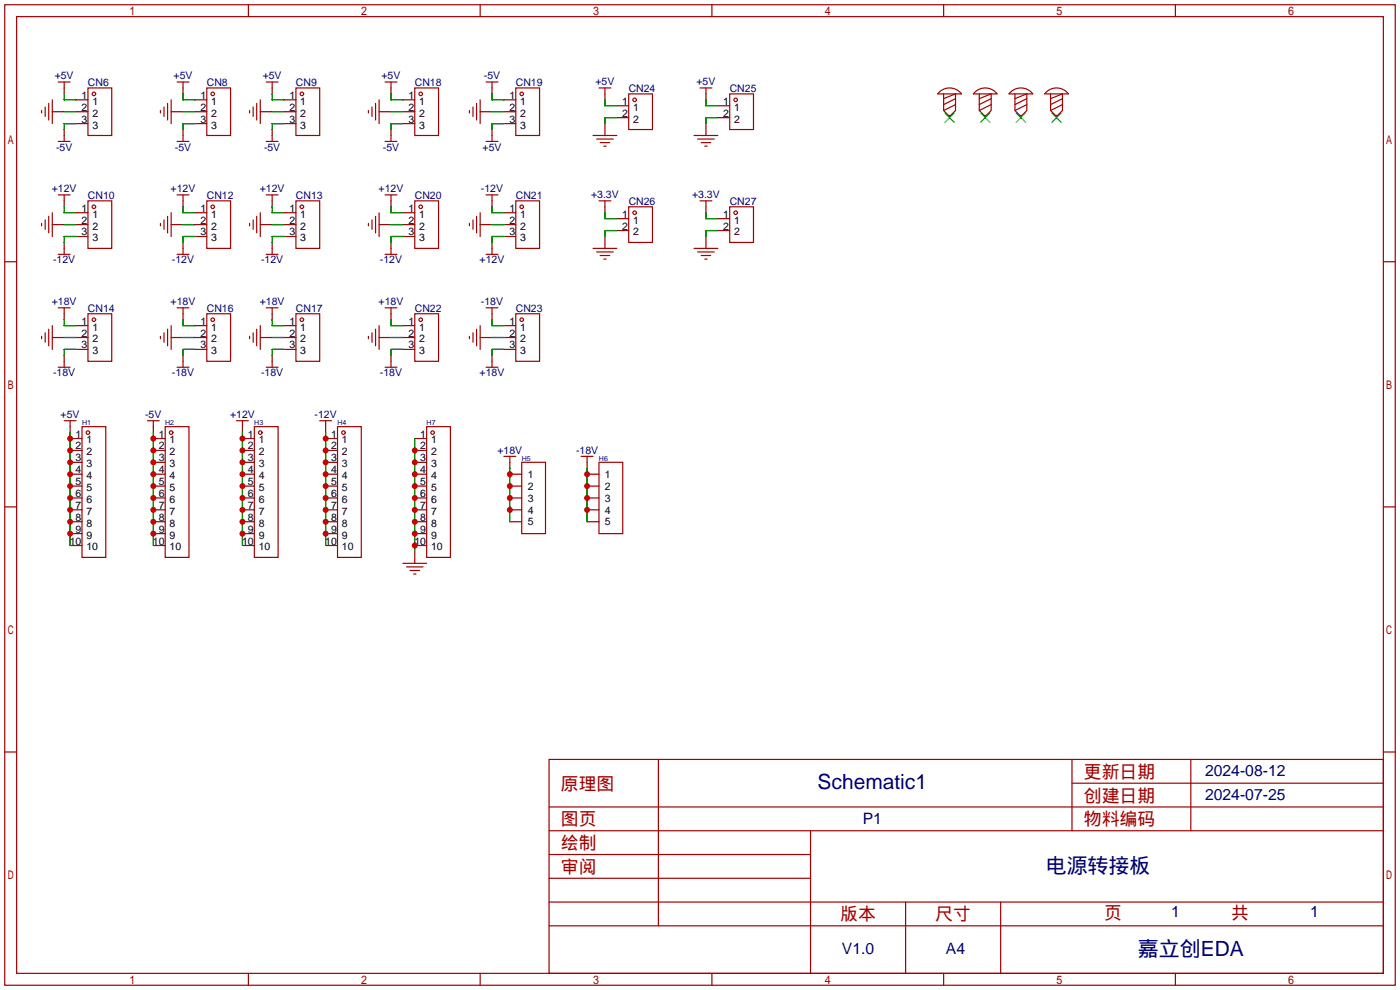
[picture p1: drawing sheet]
<svg xmlns="http://www.w3.org/2000/svg" width="299mm" height="212mm" viewBox="0 0 299 212" stroke-linecap="round" stroke-linejoin="round" font-family="sans-serif">
<g fill="none" stroke="#a10000" stroke-width=".25">
<path d="M1 1h297.2v209.6h-297.2zM3.6 3.6h292.1v204.4h-292.1zM12.4 17.5h2.6M13.7 17.5v1.3M18.8 18.8h5.1v10.2h-5.1zM37.8 17.5h2.6M39.1 17.5v1.3M44.2 18.8h5.1v10.2h-5.1zM53.1 1v2.6M56.9 17.5h2.5M58.2 17.5v1.3M63.2 18.8h5.1v10.2h-5.1z"/>
<path d="M82.3 17.5h2.5M83.6 17.5v1.3M88.6 18.8h5.1v10.2h-5.1zM102.6 1v2.6M103.9 17.5h2.5M105.2 17.5v1.3M110.2 18.8h5.1v10.2h-5.1zM128 18.8h2.6M129.3 18.8v1.3M149.6 18.8h2.5M150.9 18.8v1.3M152.1 1v2.6"/>
<path d="M200.8 19.6a3.2 3.2 0 0 1 4.7 .5h-5.1zM201.7 1v2.6M208.5 19.6a3.2 3.2 0 0 1 4.6 .5h-5.1zM216.1 19.6a3.2 3.2 0 0 1 4.6 .5h-5.1zM223.7 19.6a3.2 3.2 0 0 1 4.6 .5h-5zM251.2 1v2.6M8.9 23.6v.5M9.7 22.9v2M10.4 22.1v3.6M11.2 21.3v5.1M12.4 30.2h2.6M13.7 29v1.2"/>
<path d="M34.3 23.6v.5M35.1 22.9v2M35.8 22.1v3.6M36.6 21.3v5.1M37.8 30.2h2.6M39.1 29v1.2M53.3 23.6v.5M54.1 22.9v2M54.9 22.1v3.6M55.6 21.3v5.1M56.9 30.2h2.5M58.2 29v1.2"/>
<path d="M78.7 23.6v.5M79.5 22.9v2M80.3 22.1v3.6M81 21.3v5.1M82.3 30.2h2.5M83.6 29v1.2M100.3 23.6v.5M101.1 22.9v2M101.9 22.1v3.6M102.6 21.3v5.1M103.9 30.2h2.5M105.2 29v1.2"/>
<path d="M126.7 29h5.1M127.5 29.7h3.6M128.3 30.5h2M129 31.2h.5M134.4 20.1h5v7.6h-5zM148.3 29h5.1M149.1 29.7h3.6M149.9 30.5h2M150.6 31.2h.5M156 20.1h5v7.6h-5zM201.7 20.1v3.5l1.2 1.3 1.3-1.3v-3.5l-2.5 1M204.2 21.1l-2.5 1.3"/>
<path d="M204.2 22.4l-2.5 1.2M209.3 20.1v3.5l1.3 1.3 1.2-1.3v-3.5l-2.5 1M211.8 21.1l-2.5 1.3M211.8 22.4l-2.5 1.2M216.9 20.1v3.5l1.3 1.3 1.3-1.3v-3.5l-2.6 1M219.5 21.1l-2.6 1.3M219.5 22.4l-2.6 1.2M224.5 20.1v3.5l1.3 1.3 1.3-1.3v-3.5l-2.6 1M227.1 21.1l-2.6 1.3M227.1 22.4l-2.6 1.2M1 55.9h2.6M8.9 47.8v.5"/>
<path d="M9.7 47v2M10.4 46.2v3.6M11.2 45.5v5M12.4 41.7h2.6M12.4 54.4h2.6M13.7 41.7v1.2M13.7 53.1v1.3M18.8 42.9h5.1v10.2h-5.1zM34.3 47.8v.5M35.1 47v2M35.8 46.2v3.6M36.6 45.5v5"/>
<path d="M37.8 41.7h2.6M37.8 54.4h2.6M39.1 41.7v1.2M39.1 53.1v1.3M44.2 42.9h5.1v10.2h-5.1zM53.3 47.8v.5M54.1 47v2M54.9 46.2v3.6M55.6 45.5v5M56.9 41.7h2.5M56.9 54.4h2.5M58.2 41.7v1.2"/>
<path d="M58.2 53.1v1.3M63.2 42.9h5.1v10.2h-5.1zM78.7 47.8v.5M79.5 47v2M80.3 46.2v3.6M81 45.5v5M82.3 41.7h2.5M82.3 54.4h2.5M83.6 41.7v1.2M83.6 53.1v1.3M88.6 42.9h5.1v10.2h-5.1zM100.3 47.8v.5"/>
<path d="M101.1 47v2M101.9 46.2v3.6M102.6 45.5v5M103.9 41.7h2.5M103.9 54.4h2.5M105.2 41.7v1.2M105.2 53.1v1.3M110.2 42.9h5.1v10.2h-5.1zM126.7 53.1h5.1M127.5 53.8h3.6M128 42.9h2.6M128.3 54.6h2"/>
<path d="M129 55.4h.5M129.3 42.9v1.3M134.4 44.2h5v7.6h-5zM148.3 53.1h5.1M149.1 53.8h3.6M149.6 42.9h2.5M149.9 54.6h2M150.6 55.4h.5M150.9 42.9v1.3M156 44.2h5v7.6h-5zM295.7 55.9h2.5M8.9 71.9v.5"/>
<path d="M9.7 71.1v2.1M10.4 70.4v3.5M11.2 69.6v5.1M12.4 65.8h2.6M12.4 78.5h2.6M13.7 65.8v1.3M13.7 77.2v1.3M18.8 67.1h5.1v10.1h-5.1zM34.3 71.9v.5M35.1 71.1v2.1M35.8 70.4v3.5M36.6 69.6v5.1"/>
<path d="M37.8 65.8h2.6M37.8 78.5h2.6M39.1 65.8v1.3M39.1 77.2v1.3M44.2 67.1h5.1v10.1h-5.1zM53.3 71.9v.5M54.1 71.1v2.1M54.9 70.4v3.5M55.6 69.6v5.1M56.9 65.8h2.5M56.9 78.5h2.5M58.2 65.8v1.3"/>
<path d="M58.2 77.2v1.3M63.2 67.1h5.1v10.1h-5.1zM78.7 71.9v.5M79.5 71.1v2.1M80.3 70.4v3.5M81 69.6v5.1M82.3 65.8h2.5M82.3 78.5h2.5M83.6 65.8v1.3M83.6 77.2v1.3M88.6 67.1h5.1v10.1h-5.1zM100.3 71.9v.5"/>
<path d="M101.1 71.1v2.1M101.9 70.4v3.5M102.6 69.6v5.1M103.9 65.8h2.5M103.9 78.5h2.5M105.2 65.8v1.3M105.2 77.2v1.3M110.2 67.1h5.1v10.1h-5.1zM13.7 89.9h2.6M15 89.9v1.3M17.5 91.2h5.1v27.9h-5.1zM31.5 89.9h2.5"/>
<path d="M32.8 89.9v1.3M35.3 91.2h5.1v27.9h-5.1zM50.5 89.9h2.6M51.8 89.9v1.3M54.4 91.2h5v27.9h-5zM68.3 89.9h2.6M69.6 89.9v1.3M72.1 91.2h5.1v27.9h-5.1zM91.2 91.2h5.1v27.9h-5.1zM107.7 97.5h2.5M109 97.5v1.3M111.5 98.8h5.1v15.2h-5.1z"/>
<path d="M124.2 97.5h2.5M125.5 97.5v1.3M128 98.8h5.1v15.2h-5.1zM1 108.3h2.6M295.7 108.3h2.5M86.1 120.4h5.1M86.9 121.2h3.5M87.6 121.9h2.1M88.4 122.7h.5M1 160.7h2.6M117.3 162.3h178.4v45.7h-178.4zM117.3 177.5h178.4"/>
<path d="M117.3 172.5h178.4M140.7 162.3v35.6M173.2 177.5v30.5M229.1 162.3v15.2M229.1 167.4h66.6M254.5 162.3v15.2M295.7 160.7h2.5M117.3 182.6h55.9M117.3 197.9h178.4M117.3 192.8h178.4M117.3 187.7h55.9M193.5 192.8v15.2"/>
<path d="M213.9 192.8v15.2M53.1 208v2.6M102.6 208v2.6M152.1 208v2.6M201.7 208v2.6M251.2 208v2.6"/>
<circle cx="20.1" cy="20.1" r=".38"/>
<circle cx="45.5" cy="20.1" r=".38"/>
<circle cx="64.5" cy="20.1" r=".38"/>
<circle cx="89.9" cy="20.1" r=".38"/>
<circle cx="111.5" cy="20.1" r=".38"/>
<circle cx="135.6" cy="21.3" r=".38"/>
<circle cx="157.2" cy="21.3" r=".38"/>
<circle cx="20.1" cy="44.2" r=".38"/>
<circle cx="45.5" cy="44.2" r=".38"/>
<circle cx="64.5" cy="44.2" r=".38"/>
<circle cx="89.9" cy="44.2" r=".38"/>
<circle cx="111.5" cy="44.2" r=".38"/>
<circle cx="135.6" cy="45.5" r=".38"/>
<circle cx="157.2" cy="45.5" r=".38"/>
<circle cx="20.1" cy="68.3" r=".38"/>
<circle cx="45.5" cy="68.3" r=".38"/>
<circle cx="64.5" cy="68.3" r=".38"/>
<circle cx="89.9" cy="68.3" r=".38"/>
<circle cx="111.5" cy="68.3" r=".38"/>
<circle cx="18.8" cy="92.5" r=".38"/>
<circle cx="36.6" cy="92.5" r=".38"/>
<circle cx="55.6" cy="92.5" r=".38"/>
<circle cx="73.4" cy="92.5" r=".38"/>
<circle cx="92.5" cy="92.5" r=".38"/>
</g>
<g fill="none" stroke="#870000" stroke-width=".25">
<path d="M13.7 18.8v1.3M39.1 18.8v1.3M58.2 18.8v1.3M83.6 18.8v1.3M105.2 18.8v1.3M11.2 23.9h2.5M13.7 27.7v1.3M16.3 23.9h2.5M16.3 21.3h2.5M16.3 26.4h2.5M36.6 23.9h2.5M39.1 27.7v1.3"/>
<path d="M41.7 23.9h2.5M41.7 21.3h2.5M41.7 26.4h2.5M55.6 23.9h2.6M58.2 27.7v1.3M60.7 23.9h2.5M60.7 21.3h2.5M60.7 26.4h2.5M81 23.9h2.6M83.6 27.7v1.3M86.1 23.9h2.5M86.1 21.3h2.5"/>
<path d="M86.1 26.4h2.5M102.6 23.9h2.6M105.2 27.7v1.3M107.7 23.9h2.5M107.7 21.3h2.5M107.7 26.4h2.5M129.3 20.1v1.2M129.3 26.4v2.6M131.8 22.6h2.6M131.8 25.1h2.6M150.9 20.1v1.2M150.9 26.4v2.6"/>
<path d="M153.4 22.6h2.6M153.4 25.1h2.6M202.9 24.6v.5M210.6 24.6v.5M218.2 24.6v.5M225.8 24.6v.5M11.2 48h2.5M13.7 42.9v1.3M13.7 51.8v1.3M16.3 48h2.5M16.3 45.5h2.5M16.3 50.5h2.5"/>
<path d="M36.6 48h2.5M39.1 42.9v1.3M39.1 51.8v1.3M41.7 48h2.5M41.7 45.5h2.5M41.7 50.5h2.5M55.6 48h2.6M58.2 42.9v1.3M58.2 51.8v1.3M60.7 48h2.5M60.7 45.5h2.5M60.7 50.5h2.5"/>
<path d="M81 48h2.6M83.6 42.9v1.3M83.6 51.8v1.3M86.1 48h2.5M86.1 45.5h2.5M86.1 50.5h2.5M102.6 48h2.6M105.2 42.9v1.3M105.2 51.8v1.3M107.7 48h2.5M107.7 45.5h2.5M107.7 50.5h2.5"/>
<path d="M129.3 44.2v1.3M129.3 50.5v2.6M131.8 46.7h2.6M131.8 49.3h2.6M150.9 44.2v1.3M150.9 50.5v2.6M153.4 46.7h2.6M153.4 49.3h2.6M11.2 72.1h2.5M13.7 67.1v1.2M13.7 75.9v1.3M16.3 72.1h2.5"/>
<path d="M16.3 69.6h2.5M16.3 74.7h2.5M36.6 72.1h2.5M39.1 67.1v1.2M39.1 75.9v1.3M41.7 72.1h2.5M41.7 69.6h2.5M41.7 74.7h2.5M55.6 72.1h2.6M58.2 67.1v1.2M58.2 75.9v1.3M60.7 72.1h2.5"/>
<path d="M60.7 69.6h2.5M60.7 74.7h2.5M81 72.1h2.6M83.6 67.1v1.2M83.6 75.9v1.3M86.1 72.1h2.5M86.1 69.6h2.5M86.1 74.7h2.5M102.6 72.1h2.6M105.2 67.1v1.2M105.2 75.9v1.3M107.7 72.1h2.5"/>
<path d="M107.7 69.6h2.5M107.7 74.7h2.5M15 93.7h2.5M15 96.3h2.5M15 98.8h2.5M15 91.2v1.3M32.8 93.7h2.5M32.8 96.3h2.5M32.8 98.8h2.5M32.8 91.2v1.3M51.8 93.7h2.6M51.8 96.3h2.6"/>
<path d="M51.8 98.8h2.6M51.8 91.2v1.3M69.6 93.7h2.5M69.6 96.3h2.5M69.6 98.8h2.5M69.6 91.2v1.3M88.6 93.7h2.6M88.6 96.3h2.6M88.6 98.8h2.6M109 98.8v1.3M125.5 98.8v1.3M15 101.3h2.5"/>
<path d="M15 103.9h2.5M15 106.4h2.5M15 109h2.5M15 111.5h2.5M15 114h2.5M15 116.6h2.5M32.8 101.3h2.5M32.8 103.9h2.5M32.8 106.4h2.5M32.8 109h2.5M32.8 111.5h2.5M32.8 114h2.5"/>
<path d="M32.8 116.6h2.5M51.8 101.3h2.6M51.8 103.9h2.6M51.8 106.4h2.6M51.8 109h2.6M51.8 111.5h2.6M51.8 114h2.6M51.8 116.6h2.6M69.6 101.3h2.5M69.6 103.9h2.5M69.6 106.4h2.5M69.6 109h2.5"/>
<path d="M69.6 111.5h2.5M69.6 114h2.5M69.6 116.6h2.5M88.6 101.3h2.6M88.6 103.9h2.6M88.6 106.4h2.6M88.6 109h2.6M88.6 111.5h2.6M88.6 114h2.6M88.6 116.6h2.6M88.6 117.9v2.5M109 101.3h2.5"/>
<path d="M109 103.9h2.5M109 106.4h2.5M109 109h2.5M109 111.5h2.5M125.5 101.3h2.5M125.5 103.9h2.5M125.5 106.4h2.5M125.5 109h2.5M125.5 111.5h2.5"/>
</g>
<g fill="none" stroke="#008700" stroke-width=".25">
<path d="M13.7 20.1v1.2h2.6M13.7 23.9h2.6M16.3 26.4h-2.6v1.3M39.1 20.1v1.2h2.6M39.1 23.9h2.6M41.7 26.4h-2.6v1.3M58.2 20.1v1.2h2.5M58.2 23.9h2.5M60.7 26.4h-2.5v1.3M83.6 20.1v1.2h2.5M83.6 23.9h2.5M86.1 26.4h-2.5v1.3"/>
<path d="M105.2 20.1v1.2h2.5M105.2 23.9h2.5M107.7 26.4h-2.5v1.3M129.3 21.3v1.3h2.5M131.8 25.1h-2.5v1.3M150.9 21.3v1.3h2.5M153.4 25.1h-2.5v1.3M13.7 44.2v1.3h2.6M13.7 48h2.6M16.3 50.5h-2.6v1.3M39.1 44.2v1.3h2.6M39.1 48h2.6"/>
<path d="M41.7 50.5h-2.6v1.3M58.2 44.2v1.3h2.5M58.2 48h2.5M60.7 50.5h-2.5v1.3M83.6 44.2v1.3h2.5M83.6 48h2.5M86.1 50.5h-2.5v1.3M105.2 44.2v1.3h2.5M105.2 48h2.5M107.7 50.5h-2.5v1.3M129.3 45.5v1.2h2.5M131.8 49.3h-2.5v1.2"/>
<path d="M150.9 45.5v1.2h2.5M153.4 49.3h-2.5v1.2M13.7 68.3v1.3h2.6M13.7 72.1h2.6M16.3 74.7h-2.6v1.2M39.1 68.3v1.3h2.6M39.1 72.1h2.6M41.7 74.7h-2.6v1.2M58.2 68.3v1.3h2.5M58.2 72.1h2.5M60.7 74.7h-2.5v1.2M83.6 68.3v1.3h2.5"/>
<path d="M83.6 72.1h2.5M86.1 74.7h-2.5v1.2M105.2 68.3v1.3h2.5M105.2 72.1h2.5M107.7 74.7h-2.5v1.2M15 92.5v24.1M32.8 92.5v24.1M51.8 92.5v24.1M69.6 92.5v24.1M88.6 93.7v24.2M109 100.1v11.4M125.5 100.1v11.4"/>
</g>
<path d="M201.9 24.1l2.1 2.1M204 24.1l-2.1 2.1M209.5 24.1l2.1 2.1M211.6 24.1l-2.1 2.1M217.2 24.1l2 2.1M219.2 24.1l-2 2.1M224.8 24.1l2 2.1M226.8 24.1l-2 2.1" fill="none" stroke="#3c3" stroke-width=".25"/>
<g fill="#c00">
<circle cx="15" cy="93.7" r=".63"/>
<circle cx="15" cy="96.3" r=".63"/>
<circle cx="15" cy="98.8" r=".63"/>
<circle cx="15" cy="101.3" r=".63"/>
<circle cx="15" cy="103.9" r=".63"/>
<circle cx="15" cy="106.4" r=".63"/>
<circle cx="15" cy="109" r=".63"/>
<circle cx="15" cy="111.5" r=".63"/>
<circle cx="15" cy="114" r=".63"/>
<circle cx="32.8" cy="93.7" r=".63"/>
<circle cx="32.8" cy="96.3" r=".63"/>
<circle cx="32.8" cy="98.8" r=".63"/>
<circle cx="32.8" cy="101.3" r=".63"/>
<circle cx="32.8" cy="103.9" r=".63"/>
<circle cx="32.8" cy="106.4" r=".63"/>
<circle cx="32.8" cy="109" r=".63"/>
<circle cx="32.8" cy="111.5" r=".63"/>
<circle cx="32.8" cy="114" r=".63"/>
<circle cx="51.8" cy="93.7" r=".63"/>
<circle cx="51.8" cy="96.3" r=".63"/>
<circle cx="51.8" cy="98.8" r=".63"/>
<circle cx="51.8" cy="101.3" r=".63"/>
<circle cx="51.8" cy="103.9" r=".63"/>
<circle cx="51.8" cy="106.4" r=".63"/>
<circle cx="51.8" cy="109" r=".63"/>
<circle cx="51.8" cy="111.5" r=".63"/>
<circle cx="51.8" cy="114" r=".63"/>
<circle cx="69.6" cy="93.7" r=".63"/>
<circle cx="69.6" cy="96.3" r=".63"/>
<circle cx="69.6" cy="98.8" r=".63"/>
<circle cx="69.6" cy="101.3" r=".63"/>
<circle cx="69.6" cy="103.9" r=".63"/>
<circle cx="69.6" cy="106.4" r=".63"/>
<circle cx="69.6" cy="109" r=".63"/>
<circle cx="69.6" cy="111.5" r=".63"/>
<circle cx="69.6" cy="114" r=".63"/>
<circle cx="109" cy="101.3" r=".63"/>
<circle cx="109" cy="103.9" r=".63"/>
<circle cx="109" cy="106.4" r=".63"/>
<circle cx="109" cy="109" r=".63"/>
<circle cx="125.5" cy="101.3" r=".63"/>
<circle cx="125.5" cy="103.9" r=".63"/>
<circle cx="125.5" cy="106.4" r=".63"/>
<circle cx="125.5" cy="109" r=".63"/>
<circle cx="88.6" cy="116.6" r=".63"/>
<circle cx="88.6" cy="96.3" r=".63"/>
<circle cx="88.6" cy="98.8" r=".63"/>
<circle cx="88.6" cy="101.3" r=".63"/>
<circle cx="88.6" cy="103.9" r=".63"/>
<circle cx="88.6" cy="106.4" r=".63"/>
<circle cx="88.6" cy="109" r=".63"/>
<circle cx="88.6" cy="111.5" r=".63"/>
<circle cx="88.6" cy="114" r=".63"/>
</g>
<g font-size="4.5" fill="#000080">
<text x="174.7" y="168.7">Schematic1</text>
<text x="223.5" y="186.5">电源转接板</text>
<text x="243.2" y="204.3">嘉立创EDA</text>
</g>
<g font-size="3.8" fill="#a00000">
<text x="231.6" y="166.2">更新日期</text>
<text x="119.9" y="168.8">原理图</text>
<text x="231.6" y="171.3">创建日期</text>
<text x="119.9" y="176.4">图页</text>
<text x="231.6" y="176.4">物料编码</text>
<text x="119.9" y="181.5">绘制</text>
<text x="119.9" y="186.6">审阅</text>
<text x="179.6" y="196.7">版本</text>
<text x="199.9" y="196.7">尺寸</text>
<text x="236" y="196.5">页</text>
<text x="263.1" y="196.5">共</text>
</g>
<g font-size="3.4" fill="#000080">
<text x="257.6" y="165.9">2024-08-12</text>
<text x="257.6" y="170.9">2024-07-25</text>
<text x="184.4" y="176">P1</text>
<text x="250.3" y="196.1">1</text>
<text x="280" y="196.1">1</text>
<text x="179.9" y="204">V1.0</text>
<text x="202.2" y="204">A4</text>
</g>
<g font-size="2.2" fill="#000080">
<text x="11.7" y="16.9">+5V</text>
<text x="37.1" y="16.9">+5V</text>
<text x="56.1" y="16.9">+5V</text>
<text x="81.5" y="16.9">+5V</text>
<text x="103.4" y="16.9">-5V</text>
<text x="18.8" y="18.3">CN6</text>
<text x="44.2" y="18.3">CN8</text>
<text x="63.2" y="18.3">CN9</text>
<text x="88.6" y="18.3">CN18</text>
<text x="110.2" y="18.3">CN19</text>
<text x="127.3" y="18.2">+5V</text>
<text x="134.4" y="19.6">CN24</text>
<text x="148.9" y="18.2">+5V</text>
<text x="156" y="19.6">CN25</text>
<text x="12" y="32.2">-5V</text>
<text x="37.4" y="32.2">-5V</text>
<text x="56.4" y="32.2">-5V</text>
<text x="81.8" y="32.2">-5V</text>
<text x="103.1" y="32.2">+5V</text>
<text x="11.1" y="41.1">+12V</text>
<text x="36.5" y="41.1">+12V</text>
<text x="55.5" y="41.1">+12V</text>
<text x="80.9" y="41.1">+12V</text>
<text x="102.8" y="41.1">-12V</text>
<text x="18.8" y="42.5">CN10</text>
<text x="44.2" y="42.5">CN12</text>
<text x="63.2" y="42.5">CN13</text>
<text x="88.6" y="42.5">CN20</text>
<text x="110.2" y="42.5">CN21</text>
<text x="126.3" y="42.3">+3.3V</text>
<text x="134.4" y="43.7">CN26</text>
<text x="147.9" y="42.3">+3.3V</text>
<text x="156" y="43.7">CN27</text>
<text x="11.3" y="56.3">-12V</text>
<text x="36.7" y="56.3">-12V</text>
<text x="55.8" y="56.3">-12V</text>
<text x="81.2" y="56.3">-12V</text>
<text x="102.5" y="56.3">+12V</text>
<text x="11.1" y="65.2">+18V</text>
<text x="36.5" y="65.2">+18V</text>
<text x="55.5" y="65.2">+18V</text>
<text x="80.9" y="65.2">+18V</text>
<text x="102.8" y="65.2">-18V</text>
<text x="18.8" y="66.6">CN14</text>
<text x="44.2" y="66.6">CN16</text>
<text x="63.2" y="66.6">CN17</text>
<text x="88.6" y="66.6">CN22</text>
<text x="110.2" y="66.6">CN23</text>
<text x="11.3" y="80.4">-18V</text>
<text x="36.7" y="80.4">-18V</text>
<text x="55.8" y="80.4">-18V</text>
<text x="81.2" y="80.4">-18V</text>
<text x="102.5" y="80.4">+18V</text>
<text x="13" y="89.3">+5V</text>
<text x="31" y="89.3">-5V</text>
<text x="49.2" y="89.3">+12V</text>
<text x="67.2" y="89.3">-12V</text>
<text x="106.3" y="96.9">+18V</text>
<text x="123.1" y="96.9">-18V</text>
</g>
<g font-size="2.2">
<text x="17.4" y="21.1">1</text>
<text x="17.4" y="23.7">2</text>
<text x="19.7" y="22.4">1</text>
<text x="42.8" y="21.1">1</text>
<text x="42.8" y="23.7">2</text>
<text x="45.1" y="22.4">1</text>
<text x="61.9" y="21.1">1</text>
<text x="61.9" y="23.7">2</text>
<text x="64.2" y="22.4">1</text>
<text x="87.3" y="21.1">1</text>
<text x="87.3" y="23.7">2</text>
<text x="89.6" y="22.4">1</text>
<text x="108.9" y="21.1">1</text>
<text x="108.9" y="23.7">2</text>
<text x="111.2" y="22.4">1</text>
<text x="133" y="22.4">1</text>
<text x="135.3" y="23.7">1</text>
<text x="154.6" y="22.4">1</text>
<text x="156.9" y="23.7">1</text>
<text x="17.4" y="26.2">3</text>
<text x="19.7" y="24.9">2</text>
<text x="19.7" y="27.5">3</text>
<text x="42.8" y="26.2">3</text>
<text x="45.1" y="24.9">2</text>
<text x="45.1" y="27.5">3</text>
<text x="61.9" y="26.2">3</text>
<text x="64.2" y="24.9">2</text>
<text x="64.2" y="27.5">3</text>
<text x="87.3" y="26.2">3</text>
<text x="89.6" y="24.9">2</text>
<text x="89.6" y="27.5">3</text>
<text x="108.9" y="26.2">3</text>
<text x="111.2" y="24.9">2</text>
<text x="111.2" y="27.5">3</text>
<text x="133" y="24.9">2</text>
<text x="135.3" y="26.2">2</text>
<text x="154.6" y="24.9">2</text>
<text x="156.9" y="26.2">2</text>
<text x="17.4" y="45.3">1</text>
<text x="17.4" y="47.8">2</text>
<text x="19.7" y="46.5">1</text>
<text x="42.8" y="45.3">1</text>
<text x="42.8" y="47.8">2</text>
<text x="45.1" y="46.5">1</text>
<text x="61.9" y="45.3">1</text>
<text x="61.9" y="47.8">2</text>
<text x="64.2" y="46.5">1</text>
<text x="87.3" y="45.3">1</text>
<text x="87.3" y="47.8">2</text>
<text x="89.6" y="46.5">1</text>
<text x="108.9" y="45.3">1</text>
<text x="108.9" y="47.8">2</text>
<text x="111.2" y="46.5">1</text>
<text x="133" y="46.5">1</text>
<text x="135.3" y="47.8">1</text>
<text x="154.6" y="46.5">1</text>
<text x="156.9" y="47.8">1</text>
<text x="17.4" y="50.3">3</text>
<text x="19.7" y="49.1">2</text>
<text x="19.7" y="51.6">3</text>
<text x="42.8" y="50.3">3</text>
<text x="45.1" y="49.1">2</text>
<text x="45.1" y="51.6">3</text>
<text x="61.9" y="50.3">3</text>
<text x="64.2" y="49.1">2</text>
<text x="64.2" y="51.6">3</text>
<text x="87.3" y="50.3">3</text>
<text x="89.6" y="49.1">2</text>
<text x="89.6" y="51.6">3</text>
<text x="108.9" y="50.3">3</text>
<text x="111.2" y="49.1">2</text>
<text x="111.2" y="51.6">3</text>
<text x="133" y="49.1">2</text>
<text x="135.3" y="50.3">2</text>
<text x="154.6" y="49.1">2</text>
<text x="156.9" y="50.3">2</text>
<text x="17.4" y="69.4">1</text>
<text x="17.4" y="71.9">2</text>
<text x="19.7" y="70.7">1</text>
<text x="42.8" y="69.4">1</text>
<text x="42.8" y="71.9">2</text>
<text x="45.1" y="70.7">1</text>
<text x="61.9" y="69.4">1</text>
<text x="61.9" y="71.9">2</text>
<text x="64.2" y="70.7">1</text>
<text x="87.3" y="69.4">1</text>
<text x="87.3" y="71.9">2</text>
<text x="89.6" y="70.7">1</text>
<text x="108.9" y="69.4">1</text>
<text x="108.9" y="71.9">2</text>
<text x="111.2" y="70.7">1</text>
<text x="17.4" y="74.5">3</text>
<text x="19.7" y="73.2">2</text>
<text x="19.7" y="75.7">3</text>
<text x="42.8" y="74.5">3</text>
<text x="45.1" y="73.2">2</text>
<text x="45.1" y="75.7">3</text>
<text x="61.9" y="74.5">3</text>
<text x="64.2" y="73.2">2</text>
<text x="64.2" y="75.7">3</text>
<text x="87.3" y="74.5">3</text>
<text x="89.6" y="73.2">2</text>
<text x="89.6" y="75.7">3</text>
<text x="108.9" y="74.5">3</text>
<text x="111.2" y="73.2">2</text>
<text x="111.2" y="75.7">3</text>
<text x="16.2" y="93.5">1</text>
<text x="18.5" y="94.8">1</text>
<text x="33.9" y="93.5">1</text>
<text x="36.2" y="94.8">1</text>
<text x="53" y="93.5">1</text>
<text x="55.3" y="94.8">1</text>
<text x="70.8" y="93.5">1</text>
<text x="73.1" y="94.8">1</text>
<text x="89.8" y="93.5">1</text>
<text x="92.1" y="94.8">1</text>
<text x="16.2" y="96.1">2</text>
<text x="16.2" y="98.6">3</text>
<text x="16.2" y="101.1">4</text>
<text x="18.5" y="97.3">2</text>
<text x="18.5" y="99.9">3</text>
<text x="33.9" y="96.1">2</text>
<text x="33.9" y="98.6">3</text>
<text x="33.9" y="101.1">4</text>
<text x="36.2" y="97.3">2</text>
<text x="36.2" y="99.9">3</text>
<text x="53" y="96.1">2</text>
<text x="53" y="98.6">3</text>
<text x="53" y="101.1">4</text>
<text x="55.3" y="97.3">2</text>
<text x="55.3" y="99.9">3</text>
<text x="70.8" y="96.1">2</text>
<text x="70.8" y="98.6">3</text>
<text x="70.8" y="101.1">4</text>
<text x="73.1" y="97.3">2</text>
<text x="73.1" y="99.9">3</text>
<text x="89.8" y="96.1">2</text>
<text x="89.8" y="98.6">3</text>
<text x="89.8" y="101.1">4</text>
<text x="92.1" y="97.3">2</text>
<text x="92.1" y="99.9">3</text>
<text x="16.2" y="103.7">5</text>
<text x="16.2" y="106.2">6</text>
<text x="18.5" y="102.4">4</text>
<text x="18.5" y="104.9">5</text>
<text x="18.5" y="107.5">6</text>
<text x="33.9" y="103.7">5</text>
<text x="33.9" y="106.2">6</text>
<text x="36.2" y="102.4">4</text>
<text x="36.2" y="104.9">5</text>
<text x="36.2" y="107.5">6</text>
<text x="53" y="103.7">5</text>
<text x="53" y="106.2">6</text>
<text x="55.3" y="102.4">4</text>
<text x="55.3" y="104.9">5</text>
<text x="55.3" y="107.5">6</text>
<text x="70.8" y="103.7">5</text>
<text x="70.8" y="106.2">6</text>
<text x="73.1" y="102.4">4</text>
<text x="73.1" y="104.9">5</text>
<text x="73.1" y="107.5">6</text>
<text x="89.8" y="103.7">5</text>
<text x="89.8" y="106.2">6</text>
<text x="92.1" y="102.4">4</text>
<text x="92.1" y="104.9">5</text>
<text x="92.1" y="107.5">6</text>
<text x="112.8" y="102.1">1</text>
<text x="112.8" y="104.7">2</text>
<text x="112.8" y="107.2">3</text>
<text x="129.3" y="102.1">1</text>
<text x="129.3" y="104.7">2</text>
<text x="129.3" y="107.2">3</text>
<text x="16.2" y="108.8">7</text>
<text x="16.2" y="111.3">8</text>
<text x="16.2" y="113.8">9</text>
<text x="18.5" y="110">7</text>
<text x="18.5" y="112.6">8</text>
<text x="33.9" y="108.8">7</text>
<text x="33.9" y="111.3">8</text>
<text x="33.9" y="113.8">9</text>
<text x="36.2" y="110">7</text>
<text x="36.2" y="112.6">8</text>
<text x="53" y="108.8">7</text>
<text x="53" y="111.3">8</text>
<text x="53" y="113.8">9</text>
<text x="55.3" y="110">7</text>
<text x="55.3" y="112.6">8</text>
<text x="70.8" y="108.8">7</text>
<text x="70.8" y="111.3">8</text>
<text x="70.8" y="113.8">9</text>
<text x="73.1" y="110">7</text>
<text x="73.1" y="112.6">8</text>
<text x="89.8" y="108.8">7</text>
<text x="89.8" y="111.3">8</text>
<text x="89.8" y="113.8">9</text>
<text x="92.1" y="110">7</text>
<text x="92.1" y="112.6">8</text>
<text x="112.8" y="109.8">4</text>
<text x="112.8" y="112.3">5</text>
<text x="129.3" y="109.8">4</text>
<text x="129.3" y="112.3">5</text>
<text x="14.9" y="116.4">10</text>
<text x="18.5" y="115.1">9</text>
<text x="18.5" y="117.6">10</text>
<text x="32.7" y="116.4">10</text>
<text x="36.2" y="115.1">9</text>
<text x="36.2" y="117.6">10</text>
<text x="51.7" y="116.4">10</text>
<text x="55.3" y="115.1">9</text>
<text x="55.3" y="117.6">10</text>
<text x="69.5" y="116.4">10</text>
<text x="73.1" y="115.1">9</text>
<text x="73.1" y="117.6">10</text>
<text x="88.6" y="116.4">10</text>
<text x="92.1" y="115.1">9</text>
<text x="92.1" y="117.6">10</text>
</g>
<g font-size="1.5" fill="#000080">
<text x="17.5" y="90.9">H1</text>
<text x="35.3" y="90.9">H2</text>
<text x="54.4" y="90.9">H3</text>
<text x="72.1" y="90.9">H4</text>
<text x="91.2" y="90.9">H7</text>
<text x="111.5" y="98.5">H5</text>
<text x="128" y="98.5">H6</text>
</g>
</svg>
